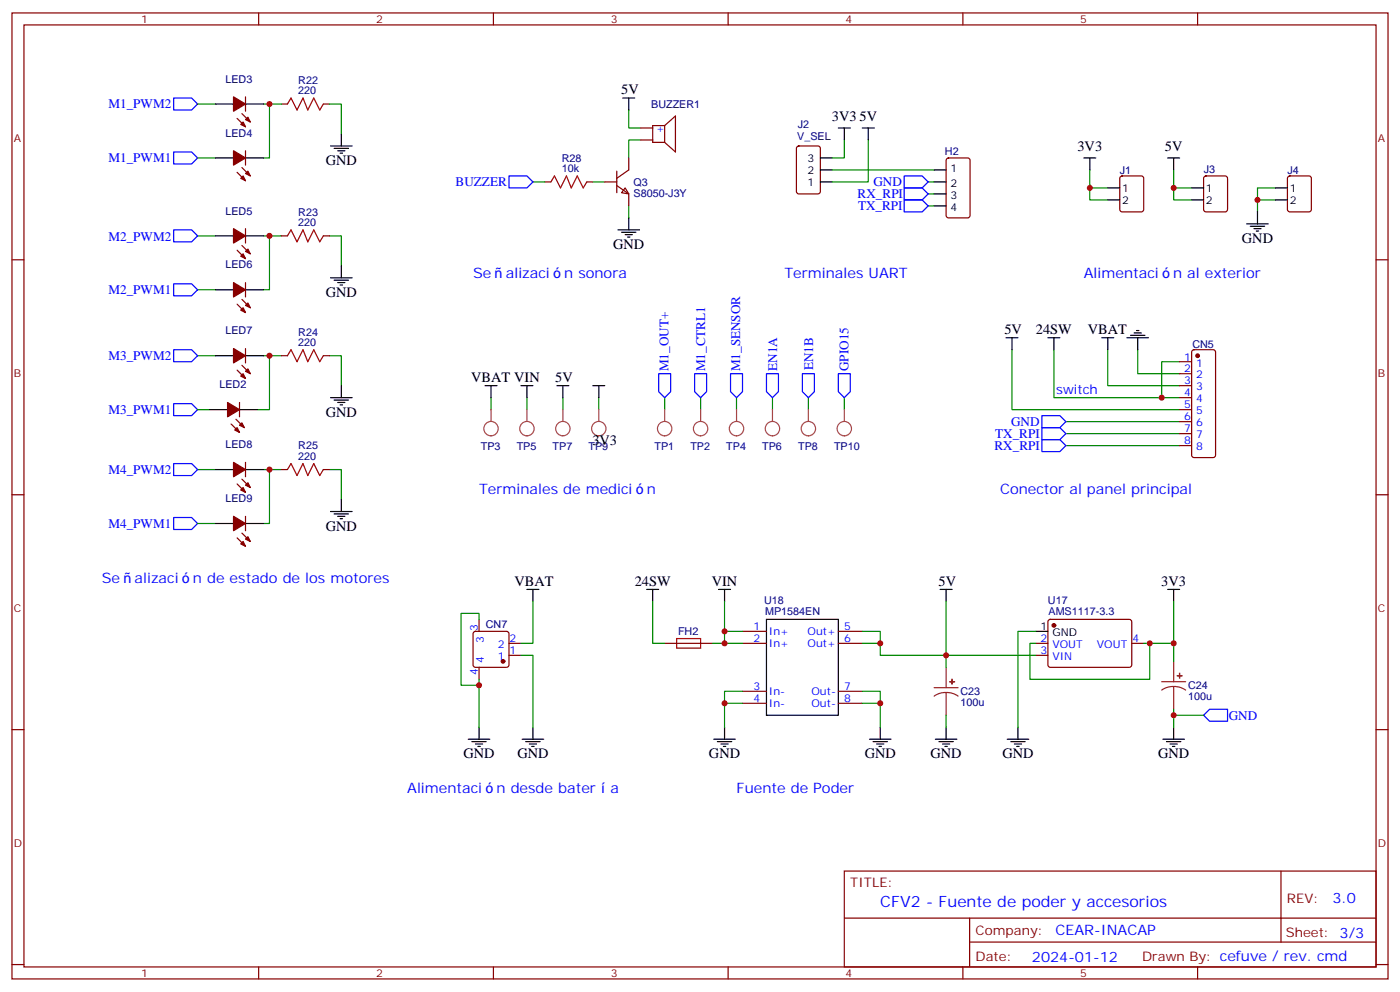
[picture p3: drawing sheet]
<svg xmlns="http://www.w3.org/2000/svg" width="412mm" height="292mm" viewBox="0 0 412 292" stroke-linecap="round" stroke-linejoin="round" font-family="sans-serif">
<g fill="none" stroke="#870000" stroke-width=".35">
<path d="M3.5 3.8h405.4v284.3h-405.4zM7.1 7.3h398.2v277.3h-398.2zM76.2 3.8v3.5M145.3 3.8v3.5M214.5 3.8v3.5M283.6 3.8v3.5M352.8 3.8v3.5M69.8 34.9l2.5 2.4M71.3 33.4l2.4 2.5M72.3 28.5v4.2M82.9 30.6h1.8M95.2 30.6h1.8"/>
<path d="M188.7 37.7h3.6M195.8 37l3.2-2.9v10.6l-3.2-2.8M195.8 37v4.9M195.8 37h-3.5v4.9h3.5M69.8 50.7l2.5 2.5M71.3 49.3l2.4 2.5M72.3 44.4v4.2M160.5 53.6h1.8M172.9 53.6h1.7M178.2 53.6h3.5M181.7 54.6l3.5 2.5v3.5M181.7 50.4v6.3"/>
<path d="M184.1 55.3l1.1 1.8-2.1-.4zM185.2 46.5v3.5l-3.5 2.5M188.7 41.2h3.6M234.8 43.2l.5-.2h5.6l.7 .4 .1 13-.5 .6-5.9 .1-.6-.5-.1-12.9zM278.9 46.7l.5-.2h5.6l.7 .4 .1 16.5-.5 .7h-5.9l-.7-.4v-16.5zM330.1 52l.5-.2h5.6l.6 .4 .1 9.5-.5 .6-5.8 .1-.7-.5-.1-9.4zM354.8 52l.4-.2h5.7l.6 .4 .1 9.5-.5 .6-5.9 .1-.6-.5-.1-9.4zM379.5 52l.4-.2h5.7l.6 .4 .1 9.5-.5 .6-5.9 .1-.6-.5-.1-9.4zM3.5 76.5h3.6M69.8 73.7l2.5 2.4M71.3 72.2l2.4 2.5M72.3 67.3v4.2"/>
<path d="M82.9 69.4h1.8M95.2 69.4h1.8M405.3 76.5h3.6M69.8 89.5l2.5 2.5M71.3 88.1l2.4 2.5M72.3 83.2v4.2M69.8 108.9l2.5 2.5M70.6 118.5v4.2M71.3 107.5l2.4 2.5M72.3 102.6v4.2M82.9 104.7h1.8M95.2 104.7h1.8"/>
<path d="M347.5 106.5h3.5M347.5 110h3.5M347.5 113.5h3.5M347.5 117.1h3.5M351.2 103.1l.5-.2h5.7l.5 .2 .2 .5v30.4l-.3 .5-.4 .2h-5.7l-.5-.2-.2-.5v-30.4zM68.1 124.8l2.5 2.5M69.5 123.4l2.5 2.5M72.3 136.1v4.2M82.9 138.2h1.8M95.2 138.2h1.8M347.5 120.6h3.5M347.5 124.1h3.5"/>
<path d="M347.5 127.6h3.5M347.5 131.2h3.5M3.5 145.6h3.6M69.8 158.3l2.5 2.5M69.8 142.5l2.5 2.4M71.3 156.9l2.4 2.5M71.3 141l2.4 2.5M72.3 152v4.2M405.3 145.6h3.6M139.6 186l.5-.2h9.1l.5 .2 .2 .5v9.2l-.2 .5-.5 .2h-9.1l-.5-.2-.3-.5v-9.2zM141.1 182.3v3.5M141.1 196.4v3.6"/>
<path d="M149.9 189.4h3.6M149.9 192.9h3.6M195.8 189.4h14.1M218.7 189.4h7.1M218.7 185.8h7.1M246.9 189.4h7.1M246.9 185.8h7.1M305.2 189.4h3.5M305.2 192.9h3.5M308.9 182.5l.5-.2 23.5 .1 .5 .6-.1 13-.6 .4h-23.6l-.4-.7v-12.7zM333.4 189.4h3.5M3.5 214.8h3.6"/>
<path d="M218.7 207h7.1M218.7 203.5h7.1M246.9 207h7.1M246.9 203.5h7.1M405.3 214.8h3.6M248.7 256.4h156.6v28.2h-156.6zM377.3 256.4v20.9M248.7 270.2h156.5M285.6 277.3h119.6M285.6 270.2v14.2M3.5 283.9h3.6M76.2 284.6v3.5"/>
<path d="M145.3 284.6v3.5M214.5 284.6v3.5M283.6 284.6v3.5M352.8 284.6v3.5M405.3 283.9h3.6"/>
</g>
<g fill="none" stroke="#000" stroke-width=".35">
<path d="M63.5 30.6h5.3M72.3 30.6h5.3M100.5 39.4v3.6M183.4 28.9h3.6M185.2 28.9v3.5M246.9 37.7h3.6M248.7 37.7v3.5M254 37.7h3.5M255.8 37.7v3.5M63.5 46.5h5.3M72.3 46.5h5.3M97.4 43h6.3"/>
<path d="M98.4 43.7h4.3M99.5 44.4h2.1M100.2 45.1h.7M241.7 46.5h3.5M241.7 53.6h3.5M241.7 50h3.5M275.2 53.6h3.5M275.2 50h3.5M275.2 57.1h3.5M319.3 46.5h3.5M321 46.5v3.5M326.3 55.3h3.5"/>
<path d="M326.3 58.8h3.5M344 46.5h3.5M345.7 46.5v3.5M351 55.3h3.5M351 58.8h3.5M375.7 55.3h3.5M375.7 58.8h3.5M63.5 69.4h5.3M72.3 69.4h5.3M100.5 78.2v3.6M182 67.7h6.4M183.1 68.4h4.2"/>
<path d="M184.1 69.1h2.2M184.9 69.8h.7M185.2 64.1v3.6M275.2 60.6h3.5M367.2 65.9h6.4M368.3 66.6h4.2M369.4 67.3h2.1M370.1 68h.7M370.4 62.4v3.5M63.5 85.3h5.3M72.3 85.3h5.3M97.4 81.8h6.3"/>
<path d="M98.4 82.5h4.3M99.5 83.2h2.1M100.2 83.9h.7M296.3 99.4h3.6M298.1 99.4v3.5M308.7 99.4h3.5M310.4 99.4v3.5M324.6 99.4h3.5M326.3 99.4v3.5M332 99.4h6.3M333 98.7h4.3M334.1 98h2.1"/>
<path d="M334.8 97.3h.7M335.1 99.4v3.5M63.5 104.7h5.3M72.3 104.7h5.3M97.4 117.1h6.3M98.4 117.8h4.3M99.5 118.5h2.1M100.2 119.2h.7M100.5 113.5v3.6M142.9 113.5h3.5M144.6 113.5v3.6M153.5 113.5h3.5"/>
<path d="M155.2 113.5v3.6M164 113.5h3.6M165.8 113.5v3.6M174.6 113.5h3.6M176.4 113.5v3.6M61.7 120.6h5.3M63.5 138.2h5.3M70.6 120.6h5.2M72.3 138.2h5.3M63.5 154.1h5.3M72.3 154.1h5.3M97.4 150.6h6.3"/>
<path d="M98.4 151.3h4.3M99.5 152h2.1M100.2 152.7h.7M100.5 147v3.6M155.2 173.5h3.5M157 173.5v3.5M190.5 173.5h3.5M192.3 173.5v3.5M211.7 173.5h3.5M213.4 173.5v3.5M276.9 173.5h3.6M278.7 173.5v3.5"/>
<path d="M344 173.5h3.5M345.7 173.5v3.5M225.8 182.3h21.1v28.2h-21.1zM305.2 185.8h3.5M137.9 217.6h6.4M139 218.3h4.2M140.1 219h2.1M140.8 219.7h.7M141.1 214.1v3.5M153.8 217.6h6.4M154.9 218.3h4.2M155.9 219h2.1"/>
<path d="M156.6 219.7h.7M157 214.1v3.5M210.3 217.6h6.3M211.3 218.3h4.2M212.4 219h2.1M213.1 219.7h.7M213.4 214.1v3.5M256.1 217.6h6.4M257.2 218.3h4.2M258.2 219h2.1M258.9 219.7h.7M259.3 214.1v3.5"/>
<path d="M275.5 217.6h6.4M276.6 218.3h4.2M277.6 219h2.2M278.3 219.7h.7M278.7 214.1v3.5M296.7 217.6h6.3M297.7 218.3h4.3M298.8 219h2.1M299.5 219.7h.7M299.9 214.1v3.5M342.5 217.6h6.4M343.6 218.3h4.2"/>
<path d="M344.7 219h2.1M345.4 219.7h.7M345.7 214.1v3.5"/>
</g>
<path d="M84.7 30.6l1-1.7 1.8 3.5 1.8-3.5 1.4 3.5 1.7-3.5 1.8 3.5 1-1.8M162.3 53.6l1-1.8 1.8 3.5 1.8-3.5 1.4 3.5 1.7-3.5 1.8 3.5 1.1-1.7M84.7 69.4l1-1.7 1.8 3.5 1.8-3.5 1.4 3.5 1.7-3.5 1.8 3.5 1-1.8M84.7 104.7l1-1.8 1.8 3.6 1.8-3.6 1.4 3.6 1.7-3.6 1.8 3.6 1-1.8M84.7 138.2l1-1.7 1.8 3.5 1.8-3.5 1.4 3.5 1.7-3.5 1.8 3.5 1-1.8M199.3 188h7.1v2.8h-7.1z" fill="none" stroke="#a10000" stroke-width=".35"/>
<g fill="none" stroke="#008700" stroke-width=".35">
<path d="M58.2 30.6h5.3M77.6 30.6h5.3M79.4 30.6v15.9h-1.8M97 30.6h3.5v8.8M185.2 32.4v5.3h3.5M58.2 46.5h5.3M157 53.6h3.5M174.6 53.6h3.6M188.7 41.2h-3.5v5.3M245.2 50h30M248.7 41.2v5.3h-3.5M255.8 41.2v12.4h-10.6"/>
<path d="M273.4 53.6h1.8M273.4 57.1h1.8M321 50v8.8h5.3M321 55.3h5.3M345.7 50v8.8h5.3M345.7 55.3h5.3M370.4 58.8h5.3M375.7 55.3h-5.3v7.1M58.2 69.4h5.3M77.6 69.4h5.3M79.4 69.4v15.9h-1.8M97 69.4h3.5v8.8"/>
<path d="M185.2 60.6v3.5M273.4 60.6h1.8M58.2 85.3h5.3M58.2 104.7h5.3M77.6 104.7h5.3M79.4 104.7v15.9h-3.6M97 104.7h3.5v8.8M144.6 117.1v3.5M155.2 117.1v3.5M165.8 117.1v3.5M176.4 117.1v3.5M195.8 117.1v3.5"/>
<path d="M206.4 117.1v3.5M217 117.1v3.5M227.5 117.1v3.5M238.1 117.1v3.5M248.7 117.1v3.5M298.1 102.9v17.7h49.4M310.4 102.9v14.2h37.1M326.3 102.9v10.6h21.2M335.1 102.9v7.1h12.4M347.5 106.5h-5.3v10.6M58.2 138.2h5.3M58.2 120.6h3.5"/>
<path d="M77.6 138.2h5.3M79.4 138.2v15.9h-1.8M97 138.2h3.5v8.8M314 131.2h33.5M314 127.6h33.5M314 124.1h33.5M58.2 154.1h5.3M157 177v12.4h-3.5M192.3 177v12.4h3.5M213.4 177v12.4h5.3M278.7 177v19.4M345.7 177v12.4h-7"/>
<path d="M141.1 182.3v-1.7h-5.3v21.1h5.3M141.1 200v14.1M153.5 192.9h3.5v21.2M209.9 189.4h3.5M213.4 185.8h5.3M254 185.8h5.3v7.1h45.9M254 189.4h5.3M305.2 185.8h-5.3v28.3M305.2 189.4h-1.8v10.6h35.3v-10.6h-1.8M345.7 189.4v5.3M213.4 207h5.3M218.7 203.5h-5.3v10.6"/>
<path d="M254 203.5h5.3v10.6M254 207h5.3M278.7 210.5v3.6M345.7 208.8v5.3M345.7 210.5h8.8"/>
</g>
<g fill="none" stroke="#00f" stroke-width=".35">
<path d="M51.2 28.9h5.2l1.8 1.7-1.8 1.8h-5.2zM51.2 44.7h5.2l1.8 1.8-1.8 1.8h-5.2zM149.9 51.8h5.3l1.8 1.8-1.8 1.7h-5.3zM266.3 51.8h5.3l1.8 1.8-1.8 1.7h-5.3zM266.3 55.3h5.3l1.8 1.8-1.8 1.7h-5.3zM266.3 58.8h5.3l1.8 1.8-1.8 1.8h-5.3zM51.2 67.7h5.2l1.8 1.7-1.8 1.8h-5.2zM51.2 83.5h5.2l1.8 1.8-1.8 1.8h-5.2zM51.2 118.8h5.2l1.8 1.8-1.8 1.7h-5.2zM51.2 102.9h5.2l1.8 1.8-1.8 1.8h-5.2zM194 110h3.6v5.3l-1.8 1.8-1.8-1.8zM204.6 110h3.5v5.3l-1.7 1.8-1.8-1.8z"/>
<path d="M215.2 110h3.5v5.3l-1.7 1.8-1.8-1.8zM225.8 110h3.5v5.3l-1.8 1.8-1.7-1.8zM236.4 110h3.5v5.3l-1.8 1.8-1.7-1.8zM246.9 110h3.6v5.3l-1.8 1.8-1.8-1.8zM51.2 136.5h5.2l1.8 1.7-1.8 1.8h-5.2zM306.9 129.4h5.3l1.8 1.8-1.8 1.7h-5.3zM306.9 125.9h5.3l1.8 1.7-1.8 1.8h-5.3zM306.9 122.3h5.3l1.8 1.8-1.8 1.8h-5.3zM51.2 152.3h5.2l1.8 1.8-1.8 1.8h-5.2zM354.5 210.5l1.8-1.7h5.3v3.5h-5.3z"/>
</g>
<g fill="none" stroke="#a64a4a" stroke-width=".35">
<path d="M144.6 120.6v3.5M155.2 120.6v3.5M165.8 120.6v3.5M176.4 120.6v3.5M195.8 120.6v3.5M206.4 120.6v3.5M217 120.6v3.5M227.5 120.6v3.5M238.1 128.3a2.12 2.12 0 0 1-1.9-3 2.12 2.12 0 0 1 3.5-.5 2.12 2.12 0 0 1-1 3.4l-.6 .1M238.1 120.6v3.5M248.7 120.6v3.5"/>
<circle cx="144.6" cy="126.2" r="2.12"/>
<circle cx="155.2" cy="126.2" r="2.12"/>
<circle cx="165.8" cy="126.2" r="2.12"/>
<circle cx="176.4" cy="126.2" r="2.12"/>
<circle cx="195.8" cy="126.2" r="2.12"/>
<circle cx="206.4" cy="126.2" r="2.12"/>
<circle cx="217" cy="126.2" r="2.12"/>
<circle cx="227.5" cy="126.2" r="2.12"/>
<circle cx="248.7" cy="126.2" r="2.12"/>
</g>
<g fill="#870000" stroke="#870000" stroke-width=".35">
<path d="M68.8 44.4l3.5 2.1-3.5 2.1z"/>
<path d="M73 50.4l.7 1.4-1.4-.7z"/>
<path d="M70.9 52.5l.7-.7 .7 1.4z"/>
<path d="M68.8 83.2l3.5 2.1-3.5 2.1z"/>
<path d="M72.3 89.9l.7-.7 .7 1.4z"/>
<path d="M70.9 91.3l.7-.7 .7 1.4z"/>
<path d="M67 118.5l3.6 2.1-3.6 2.1z"/>
<path d="M70.6 125.2l.7-.7 .7 1.4z"/>
<path d="M69.1 126.6l.7-.7 .8 1.4z"/>
<path d="M68.8 152l3.5 2.1-3.5 2.1z"/>
<path d="M72.3 158.7l.7-.7 .7 1.4z"/>
<path d="M70.9 160.1l.7-.7 .7 1.4z"/>
<path d="M68.8 28.5l3.5 2.1-3.5 2.1z"/>
<path d="M72.3 35.2l.7-.7 .7 1.4z"/>
<path d="M70.9 36.6l.7-.7 .7 1.4z"/>
<path d="M68.8 67.3l3.5 2.1-3.5 2.1z"/>
<path d="M72.3 74l.7-.7 .7 1.4z"/>
<path d="M70.9 75.4l.7-.7 .7 1.4z"/>
<path d="M68.8 102.6l3.5 2.1-3.5 2.1z"/>
<path d="M72.3 109.3l.7-.7 .7 1.4z"/>
<path d="M71.6 110l.7 1.4-1.4-.7z"/>
<path d="M68.8 136.1l3.5 2.1-3.5 2.1z"/>
<path d="M72.3 142.8l.7-.7 .7 1.4z"/>
<path d="M70.9 144.2l.7-.7 .7 1.4z"/>
<circle cx="352.8" cy="104.7" r=".53"/>
<circle cx="310.4" cy="184.1" r=".53"/>
<circle cx="148.2" cy="194.7" r=".53"/>
</g>
<path d="M278.7 196.4v6M345.7 194.7v6M275.2 202.4h7M278.7 203.8l-1.9 .3-1.6 .8M278.7 203.8l1.8 .3 1.7 .8M278.7 203.8v6.7M342.2 200.7h7M345.7 202.1l-1.8 .2-1.7 .8M345.7 202.1l1.9 .2 1.6 .8M345.7 202.1v6.7" fill="none" stroke="#8c2424" stroke-width=".35"/>
<g fill="#8c2424" stroke="#8c2424" stroke-width=".35">
<path d="M279.8 200.7h1.4z"/>
<path d="M280.4 200l.1 1.4z"/>
<path d="M346.8 198.9h1.4z"/>
<path d="M347.5 198.2v1.4z"/>
</g>
<g fill="#c00">
<circle cx="79.4" cy="30.6" r=".88"/>
<circle cx="79.4" cy="69.4" r=".88"/>
<circle cx="79.4" cy="104.7" r=".88"/>
<circle cx="79.4" cy="138.2" r=".88"/>
<circle cx="321" cy="55.3" r=".88"/>
<circle cx="345.7" cy="55.3" r=".88"/>
<circle cx="370.4" cy="58.8" r=".88"/>
<circle cx="342.2" cy="117.1" r=".88"/>
<circle cx="259.3" cy="207" r=".88"/>
<circle cx="213.4" cy="207" r=".88"/>
<circle cx="338.7" cy="189.4" r=".88"/>
<circle cx="213.4" cy="185.8" r=".88"/>
<circle cx="345.7" cy="189.4" r=".88"/>
<circle cx="345.7" cy="210.5" r=".88"/>
<circle cx="278.7" cy="192.9" r=".88"/>
<circle cx="259.3" cy="189.4" r=".88"/>
<circle cx="141.1" cy="201.7" r=".88"/>
<circle cx="213.4" cy="189.4" r=".88"/>
</g>
<text font-size="4.6" fill="#00f" x="259.3" y="267">CFV2 - Fuente de poder y accesorios</text>
<g font-size="4.2">
<text x="183" y="27.8">5V</text>
<text x="245.1" y="35.6">3V3</text>
<text x="253.2" y="35.6">5V</text>
<text x="317.4" y="44.4">3V3</text>
<text x="343.1" y="44.4">5V</text>
<text x="96" y="48.6">GND</text>
<text x="365.8" y="71.5">GND</text>
<text x="180.6" y="73.3">GND</text>
<text x="96" y="87.4">GND</text>
<text x="295.9" y="98.3">5V</text>
<text x="305.1" y="98.4">24SW</text>
<text x="320.4" y="98.3">VBAT</text>
<text x="138.8" y="112.5">VBAT VIN</text>
<text x="163.6" y="112.4">5V</text>
<text x="96" y="122.7">GND</text>
<text x="174.5" y="131">3V3</text>
<text x="96" y="156.2">GND</text>
<text x="151.5" y="172.4">VBAT</text>
<text x="187" y="172.5">24SW</text>
<text x="209.7" y="172.5">VIN</text>
<text x="276.5" y="172.4">5V</text>
<text x="342.1" y="172.5">3V3</text>
<text x="136.5" y="223.2">GND</text>
<text x="152.4" y="223.2">GND</text>
<text x="208.8" y="223.2">GND</text>
<text x="254.7" y="223.2">GND</text>
<text x="274.1" y="223.2">GND</text>
<text x="295.3" y="223.2">GND</text>
<text x="341.1" y="223.2">GND</text>
</g>
<g font-size="4.2" fill="#00f">
<text x="139.3" y="81.8">Se</text>
<text x="149" y="81.8">alizaci</text>
<text x="166.2" y="81.8">n sonora</text>
<text x="231.1" y="81.8">Terminales UART</text>
<text x="319.3" y="81.8">Alimentaci</text>
<text x="345.6" y="81.8">n al exterior</text>
<text x="141.1" y="145.3">Terminales de medici</text>
<text x="190.6" y="145.3">n</text>
<text x="294.6" y="145.3">Conector al panel principal</text>
<text x="30" y="171.7">Se</text>
<text x="39.6" y="171.7">alizaci</text>
<text x="56.8" y="171.7">n de estado de los motores</text>
<text x="119.9" y="233.5">Alimentaci</text>
<text x="146.3" y="233.5">n desde bater</text>
<text x="179.8" y="233.5">a</text>
<text x="217" y="233.5">Fuente de Poder</text>
<text x="392.5" y="265.7">3.0</text>
<text x="310.9" y="275.2">CEAR-INACAP</text>
<text x="304" y="283">2024-01-12</text>
</g>
<g font-size="3.9" fill="#00f">
<text x="31.9" y="31.9">M1_PWM2</text>
<text x="31.9" y="47.8">M1_PWM1</text>
<text x="134.2" y="54.8">BUZZER</text>
<text x="252.6" y="58.4">RX_RPI</text>
<text x="257.3" y="54.8">GND</text>
<text x="252.7" y="61.9">TX_RPI</text>
<text x="31.9" y="70.8">M2_PWM2</text>
<text x="31.9" y="86.7">M2_PWM1</text>
<text x="31.9" y="106.1">M3_PWM2</text>
<text x="196.9" y="109.3" transform="rotate(-90 196.9 109.3)">M1_OUT+</text>
<text x="207.7" y="109.3" transform="rotate(-90 207.7 109.3)">M1_CTRL1</text>
<text x="218" y="109.3" transform="rotate(-90 218 109.3)">M1_SENSOR</text>
<text x="228.9" y="109.2" transform="rotate(-90 228.9 109.2)">EN1A</text>
<text x="239.5" y="109" transform="rotate(-90 239.5 109)">EN1B</text>
<text x="250" y="109.2" transform="rotate(-90 250 109.2)">GPIO15</text>
<text x="311.1" y="116">switch</text>
<text x="31.9" y="122">M3_PWM1</text>
<text x="297.8" y="125.4">GND</text>
<text x="293.1" y="129">TX_RPI</text>
<text x="292.9" y="132.5">RX_RPI</text>
<text x="31.9" y="139.6">M4_PWM2</text>
<text x="31.9" y="155.5">M4_PWM1</text>
<text x="361.9" y="211.9">GND</text>
</g>
<g font-size="3.9" fill="#800">
<text x="250.5" y="261">TITLE:</text>
<text x="379.1" y="265.7">REV:</text>
<text x="287.4" y="275.2">Company:</text>
<text x="378.7" y="275.8">Sheet: 3/3</text>
<text x="287.4" y="282.9">Date:</text>
<text x="336.4" y="282.9">Drawn By: cefuve / rev. cmd</text>
</g>
<g font-size="3.2" fill="#800">
<text x="41.6" y="6.8">1</text>
<text x="110.8" y="6.8">2</text>
<text x="179.9" y="6.8">3</text>
<text x="249.1" y="6.8">4</text>
<text x="318.2" y="6.8">5</text>
<text x="4.1" y="41.9">A</text>
<text x="405.9" y="41.9">A</text>
<text x="4.1" y="111.1">B</text>
<text x="405.9" y="111.1">B</text>
<text x="4.1" y="180.2">C</text>
<text x="405.9" y="180.2">C</text>
<text x="4.1" y="249.3">D</text>
<text x="405.9" y="249.3">D</text>
<text x="41.6" y="287.6">1</text>
<text x="110.8" y="287.6">2</text>
<text x="179.9" y="287.6">3</text>
<text x="249.1" y="287.6">4</text>
<text x="318.2" y="287.6">5</text>
</g>
<g font-size="3.2" fill="#000080">
<text x="66.4" y="24.3">LED3</text>
<text x="87.9" y="27.8">220</text>
<text x="87.9" y="24.7">R22</text>
<text x="191.8" y="31.8">BUZZER1</text>
<text x="66.4" y="40.2">LED4</text>
<text x="234.8" y="41.2">V_SEL</text>
<text x="235" y="37.8">J2</text>
<text x="165.5" y="47.6">R28</text>
<text x="278.4" y="45.5">H2</text>
<text x="165.5" y="50.7">10k</text>
<text x="329.9" y="51.2">J1</text>
<text x="354.6" y="50.8">J3</text>
<text x="379.3" y="51.2">J4</text>
<text x="186.6" y="58">S8050-J3Y</text>
<text x="186.6" y="54.7">Q3</text>
<text x="66.4" y="63.2">LED5</text>
<text x="87.9" y="63.5">R23</text>
<text x="87.9" y="66.6">220</text>
<text x="66.4" y="79">LED6</text>
<text x="66.4" y="98.4">LED7</text>
<text x="87.9" y="101.9">220</text>
<text x="87.9" y="98.8">R24</text>
<text x="351.3" y="102.3">CN5</text>
<text x="64.6" y="114.3">LED2</text>
<text x="66.4" y="131.9">LED8</text>
<text x="87.9" y="135.4">220</text>
<text x="87.9" y="132.3">R25</text>
<text x="141.6" y="132.3">TP3</text>
<text x="152.2" y="132.3">TP5</text>
<text x="162.8" y="132.3">TP7</text>
<text x="173.4" y="132.3">TP9</text>
<text x="192.8" y="132.3">TP1</text>
<text x="203.4" y="132.3">TP2</text>
<text x="213.9" y="132.3">TP4</text>
<text x="224.5" y="132.3">TP6</text>
<text x="235.1" y="132.3">TP8</text>
<text x="245.7" y="132.3">TP10</text>
<text x="66.4" y="147.8">LED9</text>
<text x="225.1" y="177.9">U18</text>
<text x="308.7" y="177.9">U17</text>
<text x="143.1" y="184.9">CN7</text>
<text x="225.4" y="181.1">MP1584EN</text>
<text x="308.8" y="181.1">AMS1117-3.3</text>
<text x="199.7" y="187">FH2</text>
<text x="350" y="202.9">C24</text>
<text x="282.9" y="207.7">100u</text>
<text x="282.9" y="204.6">C23</text>
<text x="350" y="206">100u</text>
</g>
<g font-size="3.2" fill="#00f">
<text x="193.3" y="38.7">+</text>
<text x="348.8" y="106.1">1</text>
<text x="352.3" y="107.9">1</text>
<text x="348.8" y="109.6">2</text>
<text x="348.8" y="113.2">3</text>
<text x="352.3" y="111.4">2</text>
<text x="348.8" y="116.7">4</text>
<text x="352.3" y="114.9">3</text>
<text x="352.3" y="118.5">4</text>
<text x="348.8" y="120.2">5</text>
<text x="348.8" y="123.8">6</text>
<text x="352.3" y="122">5</text>
<text x="352.3" y="125.5">6</text>
<text x="348.8" y="127.3">7</text>
<text x="348.8" y="130.8">8</text>
<text x="352.3" y="129">7</text>
<text x="352.3" y="132.6">8</text>
<text x="140.8" y="185.7" transform="rotate(-90 140.8 185.7)">3</text>
<text x="222" y="185.5">1</text>
<text x="248.7" y="185.5">5</text>
<text x="142.5" y="189.2" transform="rotate(-90 142.5 189.2)">3</text>
<text x="146.6" y="190.8">2</text>
<text x="150.1" y="189">2</text>
<text x="222" y="189">2</text>
<text x="226.5" y="190.4">In+</text>
<text x="226.5" y="186.9">In+</text>
<text x="237.9" y="190.4">Out+</text>
<text x="237.9" y="186.9">Out+</text>
<text x="248.7" y="189">6</text>
<text x="306.5" y="189">2</text>
<text x="310" y="190.8">VOUT</text>
<text x="323.1" y="190.8">VOUT</text>
<text x="333.6" y="189">4</text>
<text x="142.5" y="195.1" transform="rotate(-90 142.5 195.1)">4</text>
<text x="146.6" y="194.3">1</text>
<text x="150.1" y="192.5">1</text>
<text x="306.5" y="192.5">3</text>
<text x="310" y="194.3">VIN</text>
<text x="140.8" y="198.6" transform="rotate(-90 140.8 198.6)">4</text>
<text x="222" y="203.1">3</text>
<text x="248.7" y="203.1">7</text>
<text x="222" y="206.7">4</text>
<text x="226.5" y="208.1">In-</text>
<text x="226.5" y="204.5">In-</text>
<text x="239" y="208.1">Out-</text>
<text x="239" y="204.5">Out-</text>
<text x="248.7" y="206.7">8</text>
</g>
<g font-size="3.2">
<text x="237.9" y="47.6">3</text>
<text x="237.9" y="51.1">2</text>
<text x="280" y="50.7">1</text>
<text x="237.9" y="54.6">1</text>
<text x="280" y="55">2</text>
<text x="280" y="58.5">3</text>
<text x="330.6" y="56.4">1</text>
<text x="330.6" y="59.9">2</text>
<text x="355.2" y="56.4">1</text>
<text x="355.2" y="59.9">2</text>
<text x="379.9" y="56.4">1</text>
<text x="379.9" y="59.9">2</text>
<text x="280" y="62">4</text>
<text x="306.5" y="185.5">1</text>
<text x="310" y="187.3">GND</text>
</g>
</svg>
